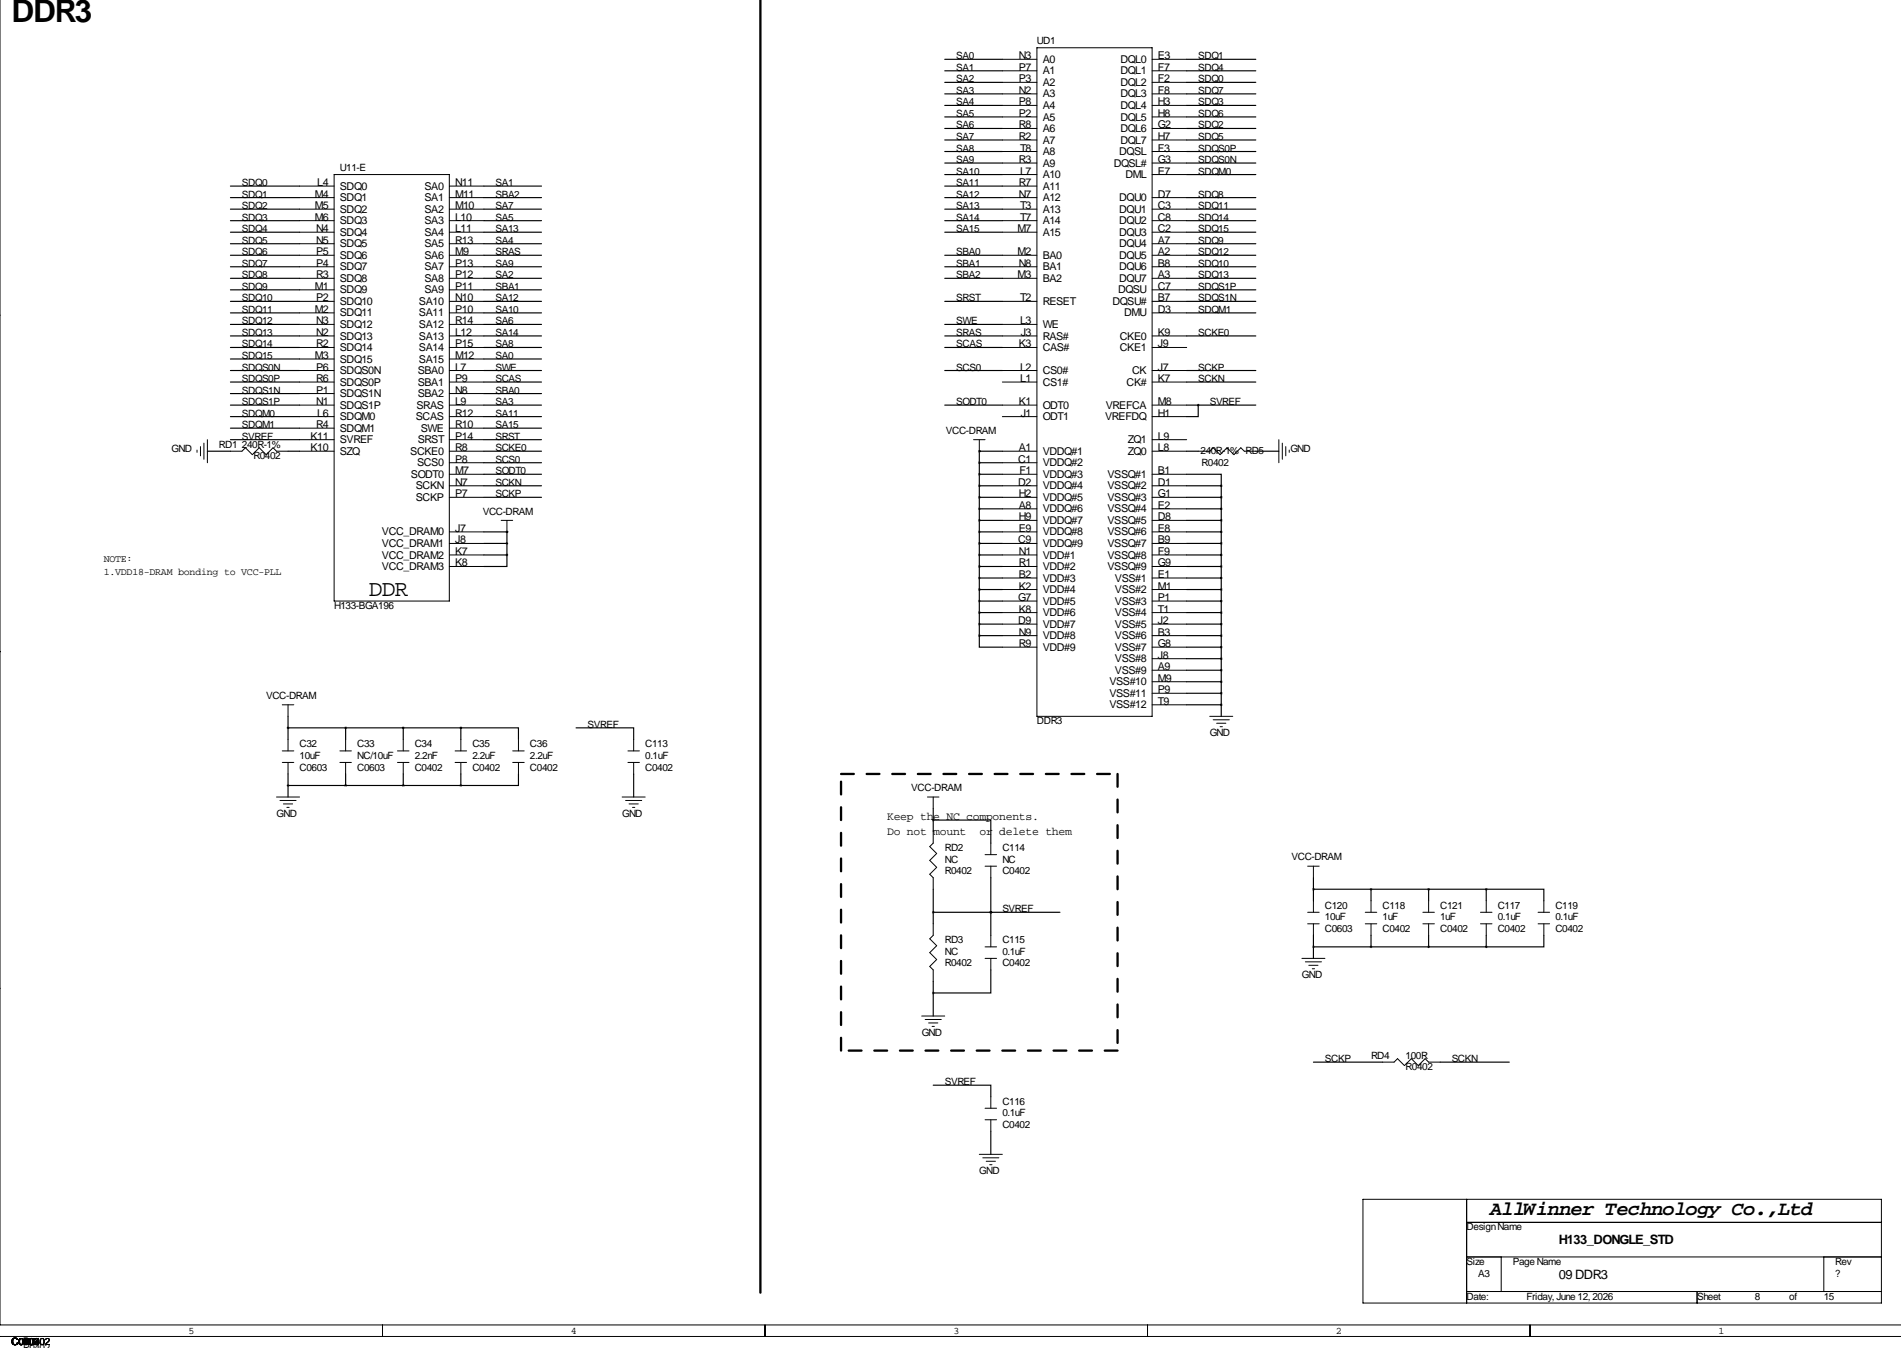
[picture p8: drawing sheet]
<svg xmlns="http://www.w3.org/2000/svg" width="419mm" height="297mm" viewBox="0 0 419 297" stroke-linecap="round" stroke-linejoin="round" font-family="sans-serif">
<path d="M167.6 0v284.8" fill="none" stroke="#000" stroke-width=".51"/>
<path d="M185.4 170.5h61M246.4 170.5v61M185.4 231.5v-61M246.4 231.5h-61" fill="none" stroke="#000" stroke-width=".51" stroke-dasharray="2.8 2.8"/>
<g fill="none" stroke="#000" stroke-width=".22">
<path d="M0 -.1v292.1h419.1M221 13.1h7.6M221 15.6h7.6M221 18.1h7.6M228.6 10.5h25.4v147.3h-25.4zM254 13.1h7.6M254 15.6h7.6M254 18.1h7.6M73.7 38.5h25.4v93.9h-25.4zM221 20.7h7.6M221 23.2h7.6M221 25.8h7.6"/>
<path d="M221 28.3h7.6M221 30.8h7.6M221 33.4h7.6M221 35.9h7.6M221 38.5h7.6M254 20.7h7.6M254 23.2h7.6M254 25.8h7.6M254 28.3h7.6M254 30.8h7.6M254 33.4h7.6M254 35.9h7.6"/>
<path d="M254 38.5h7.6M66 41h7.7M66 43.5h7.7M66 46.1h7.7M66 48.6h7.7M66 51.2h7.7M66 56.2h7.7M66 58.8h7.7M66 53.7h7.7M99.1 41h7.6M99.1 43.5h7.6M99.1 46.1h7.6"/>
<path d="M99.1 48.6h7.6M99.1 51.2h7.6M99.1 56.2h7.6M99.1 58.8h7.6M99.1 53.7h7.6M221 41h7.6M221 43.5h7.6M221 46.1h7.6M221 48.6h7.6M221 51.2h7.6M221 56.2h7.6M221 58.8h7.6"/>
<path d="M254 43.5h7.6M254 46.1h7.6M254 48.6h7.6M254 51.2h7.6M254 56.2h7.6M254 58.8h7.6M254 53.7h7.6M-.1 69.5h.1M66 61.3h7.7M66 71.5h7.7M66 74h7.7M66 76.6h7.7"/>
<path d="M66 63.9h7.7M66 66.4h7.7M66 68.9h7.7M66 79.1h7.7M99.1 61.3h7.6M99.1 71.5h7.6M99.1 74h7.6M99.1 76.6h7.6M99.1 63.9h7.6M99.1 66.4h7.6M99.1 68.9h7.6M99.1 79.1h7.6"/>
<path d="M221 61.3h7.6M221 71.5h7.6M221 74h7.6M221 76.6h7.6M221 66.4h7.6M254 61.3h7.6M254 74h7.6M254 76.6h7.6M254 63.9h7.6M254 66.4h7.6M254 68.9h7.6M43.4 99.2v.5"/>
<path d="M44.2 98.4v2M45 97.6v3.6M45.7 96.9v5.1M50.8 99.4h2.5l.8-.7 1.5 1.5 1.5-1.5 1.6 1.5 1.5-1.5 .8 .7h2.5M66 81.6h7.7M66 84.2h7.7M66 89.3h7.7M66 91.8h7.7M66 99.4h7.7M66 96.9h7.7M66 86.7h7.7M66 94.3h7.7"/>
<path d="M99.1 81.6h7.6M99.1 84.2h7.6M99.1 89.3h7.6M99.1 91.8h7.6M99.1 99.4h7.6M99.1 96.9h7.6M99.1 86.7h7.6M99.1 94.3h7.6M214.6 96.9h2.6M215.9 96.9v2.5M221 81.6h7.6M221 84.2h7.6"/>
<path d="M221 89.3h7.6M221 91.8h7.6M221 99.4h7.6M254 81.6h7.6M254 84.2h7.6M254 89.3h7.6M254 91.8h7.6M254 99.4h7.6M254 96.9h7.6M264.2 99.4h2.5l.8-.7 1.5 1.5 1.5-1.5 1.5 1.5 1.6-1.5 .7 .7h2.6M281.9 96.9v5.1M282.7 97.6v3.6"/>
<path d="M283.5 98.4v2M284.2 99.2v.5M99.1 102h7.6M99.1 104.5h7.6M99.1 107h7.6M99.1 109.6h7.6M99.1 117.2h7.6M99.1 119.7h7.6M110.5 114.7h2.5M111.8 114.7v2.5M221 102h7.6M221 104.5h7.6"/>
<path d="M221 107h7.6M221 109.6h7.6M221 112.1h7.6M221 114.7h7.6M221 117.2h7.6M221 119.7h7.6M254 104.5h7.6M254 107h7.6M254 109.6h7.6M254 112.1h7.6M254 114.7h7.6M254 117.2h7.6"/>
<path d="M254 119.7h7.6M99.1 124.8h7.6M99.1 122.3h7.6M221 124.8h7.6M221 122.3h7.6M221 127.4h7.6M221 129.9h7.6M221 132.4h7.6M221 135h7.6M221 137.5h7.6M254 124.8h7.6M254 122.3h7.6"/>
<path d="M254 127.4h7.6M254 129.9h7.6M254 132.4h7.6M254 135h7.6M254 137.5h7.6M-.1 143.6h.1M62.2 155.3h2.6M63.5 155.3v2.5M221 140.1h7.6M221 142.6h7.6M254 140.1h7.6M254 142.6h7.6"/>
<path d="M254 145.1h7.6M254 147.7h7.6M254 150.2h7.6M254 152.8h7.6M254 155.3h7.6M266.7 157.8h5.1M267.5 158.6h3.5M268.2 159.4h2.1M61 175.6h5M61.7 176.4h3.6M62.2 168h2.6M62.2 165.5h2.6"/>
<path d="M62.5 177.2h2M63.2 177.9h.6M63.5 162.9v2.6M63.5 168v2.5M74.9 168h2.6M74.9 165.5h2.6M76.2 162.9v2.6M76.2 168v2.5M87.6 168h2.6M87.6 165.5h2.6M88.9 162.9v2.6M88.9 168v2.5"/>
<path d="M100.3 168h2.6M100.3 165.5h2.6M101.6 162.9v2.6M101.6 168v2.5M113 168h2.6M113 165.5h2.6M114.3 162.9v2.6M114.3 168v2.5M137.2 175.6h5M137.9 176.4h3.6M138.4 168h2.6M138.4 165.5h2.6"/>
<path d="M138.7 177.2h2M139.4 177.9h.6M139.7 162.9v2.6M139.7 168v2.5M204.5 175.6h2.5M205.7 175.6v2.6M269 160.1h.5M205.7 183.2v2.6l-.7 .7 1.5 1.6-1.5 1.5 1.5 1.5-1.5 1.5 .7 .8v2.5M217.2 190.9h2.5M217.2 188.3h2.5M218.4 185.8v2.5M218.4 190.9v2.5"/>
<path d="M288.3 190.9h2.5M289.6 190.9v2.5M289.6 198.5v2.5M302.3 198.5v2.5M315 198.5v2.5M327.7 198.5v2.5M340.4 198.5v2.5M-.1 217.8h.1M205.7 203.6v2.5l-.7 .8 1.5 1.5-1.5 1.5 1.5 1.5-1.5 1.6 .7 .7v2.6M217.2 211.2h2.5M217.2 208.6h2.5M218.4 206.1v2.5"/>
<path d="M218.4 211.2v2.5M287 211.2h5.1M287.8 211.9h3.5M288.3 203.6h2.5M288.3 201h2.5M288.5 212.7h2.1M289.3 213.5h.5M289.6 203.6v2.5M301 203.6h2.5M301 201h2.5M302.3 203.6v2.5M313.7 203.6h2.5"/>
<path d="M313.7 201h2.5M315 203.6v2.5M326.4 203.6h2.5M326.4 201h2.5M327.7 203.6v2.5M339.1 203.6h2.5M339.1 201h2.5M340.4 203.6v2.5M203.2 223.9h5.1M204 224.6h3.5M204.7 225.4h2.1M205.5 226.2h.5"/>
<path d="M304.8 234h2.5l.8-.7 1.5 1.5 1.5-1.5 1.6 1.5 1.5-1.5 .8 .7h2.5M215.9 254.4h5.1M216.7 255.1h3.5M217.2 246.7h2.5M217.2 244.2h2.5M217.4 255.9h2.1M218.2 256.7h.5M218.4 241.7v2.5M218.4 246.7v2.6M300.5 264.3h114.3v22.8h-114.3zM323.3 264.3v22.8M323.3 269.4h91.5"/>
<path d="M323.3 277h91.5M331 277v7.6M402.1 277v7.6M-.1 294.5h419.2M84.3 292v2.5M168.7 292v2.5M253 292v2.5M323.3 284.6h91.5M337.3 292v2.5M374.1 284.6v2.5"/>
</g>
<g fill="none" stroke="#000" stroke-width=".25">
<path d="M208.3 15.6h12.7M208.3 18.1h12.7M208.3 13.1h12.7M261.6 15.6h15.3M261.6 18.1h15.3M261.6 13.1h15.3M208.3 33.4h12.7M208.3 28.3h12.7M208.3 35.9h12.7M208.3 25.8h12.7M208.3 23.2h12.7M208.3 20.7h12.7"/>
<path d="M208.3 30.8h12.7M208.3 38.5h12.7M261.6 33.4h15.3M261.6 28.3h15.3M261.6 35.9h15.3M261.6 25.8h15.3M261.6 23.2h15.3M261.6 20.7h15.3M261.6 30.8h15.3M261.6 38.5h15.3M50.8 51.2h15.2M50.8 43.5h15.2"/>
<path d="M50.8 46.1h15.2M50.8 56.2h15.2M50.8 48.6h15.2M50.8 41h15.2M50.8 58.8h15.2M50.8 53.7h15.2M106.7 51.2h12.7M106.7 43.5h12.7M106.7 46.1h12.7M106.7 56.2h12.7M106.7 48.6h12.7M106.7 41h12.7"/>
<path d="M106.7 58.8h12.7M106.7 53.7h12.7M208.3 51.2h12.7M208.3 43.5h12.7M208.3 46.1h12.7M208.3 56.2h12.7M208.3 48.6h12.7M208.3 41h12.7M208.3 58.8h12.7M261.6 51.2h15.3M261.6 43.5h15.3M261.6 46.1h15.3"/>
<path d="M261.6 56.2h15.3M261.6 48.6h15.3M261.6 58.8h15.3M261.6 53.7h15.3M50.8 63.9h15.2M50.8 61.3h15.2M50.8 79.1h15.2M50.8 66.4h15.2M50.8 68.9h15.2M50.8 76.6h15.2M50.8 74h15.2M50.8 71.5h15.2"/>
<path d="M106.7 63.9h12.7M106.7 61.3h12.7M106.7 79.1h12.7M106.7 66.4h12.7M106.7 68.9h12.7M106.7 76.6h12.7M106.7 74h12.7M106.7 71.5h12.7M208.3 61.3h12.7M208.3 66.4h12.7M208.3 76.6h12.7M208.3 74h12.7"/>
<path d="M208.3 71.5h12.7M261.6 63.9h15.3M261.6 61.3h15.3M261.6 66.4h15.3M261.6 68.9h15.3M261.6 74h15.3M45.7 99.4h5.1M50.8 84.2h15.2M50.8 81.6h15.2M50.8 94.3h15.2M50.8 86.7h15.2M50.8 91.8h15.2"/>
<path d="M50.8 89.3h15.2M50.8 96.9h15.2M63.5 99.4h2.5M106.7 84.2h12.7M106.7 81.6h12.7M106.7 94.3h12.7M106.7 86.7h12.7M106.7 91.8h12.7M106.7 89.3h12.7M106.7 99.4h12.7M106.7 96.9h12.7M208.3 81.6h12.7"/>
<path d="M208.3 89.3h12.7M215.9 99.4h.1M215.9 99.4h5.1M215.9 99.4v40.7M261.6 84.2h15.3M261.6 81.6h15.3M261.6 89.3h15.3M261.6 99.4h2.6M264.2 89.3v2.5h-2.6M276.9 99.4h5M106.7 104.5h12.7M106.7 107h12.7"/>
<path d="M106.7 109.6h12.7M106.7 102h12.7M106.7 117.2h5.1M106.7 119.7h5.1M111.8 117.2h.1M111.8 117.2v5.1M215.9 104.5h5.1M215.9 107h5.1M215.9 109.6h5.1M215.9 102h5.1M215.9 117.2h5.1M215.9 119.7h5.1"/>
<path d="M215.9 112.1h5.1M215.9 114.7h5.1M261.6 104.5h7.6v2.5M261.6 107h7.6M261.6 109.6h7.6M261.6 117.2h7.6M261.6 119.7h7.6M261.6 112.1h7.6M261.6 114.7h7.6M269.2 107v50.8M106.7 122.3h5.1M111.8 122.3v2.5h-5.1"/>
<path d="M215.9 122.3h5.1M215.9 124.8h5.1M215.9 127.4h5.1M215.9 129.9h5.1M215.9 132.4h5.1M215.9 135h5.1M215.9 137.5h5.1M261.6 122.3h7.6M261.6 124.8h7.6M261.6 127.4h7.6M261.6 129.9h7.6M261.6 132.4h7.6"/>
<path d="M261.6 135h7.6M261.6 137.5h7.6M63.5 157.8v5.1M215.9 140.1v2.5h5.1M215.9 140.1h5.1M261.6 140.1h7.6M261.6 142.6h7.6M261.6 145.1h7.6M261.6 147.7h7.6M261.6 150.2h7.6M261.6 152.8h7.6M261.6 155.3h7.6"/>
<path d="M63.5 173.1h38.1M63.5 170.5v5.1M63.5 160.4h38.1M76.2 160.4v2.5M76.2 170.5v2.6M88.9 160.4v2.5M88.9 170.5v2.6M101.6 160.4h12.7v2.5M101.6 160.4v2.5M101.6 170.5v2.6M114.3 170.5v2.6h-12.7M127 160.4h12.7v2.5"/>
<path d="M139.7 170.5v5.1M205.7 178.2v5M205.7 180.7h12.7v5.1M205.7 195.9v7.7M218.4 193.4v12.7M289.6 193.4v5.1M289.6 195.9h38.1M302.3 195.9v2.6M315 195.9v2.6M327.7 195.9h12.7v2.6M327.7 195.9v2.6M205.7 216.3v7.6"/>
<path d="M205.7 201h28M218.4 201h.1M218.4 213.7v5.1h-12.7M289.6 206.1v5.1M289.6 208.6h38.1M302.3 206.1v2.5M315 206.1v2.5M327.7 206.1v2.5M340.4 206.1v2.5h-12.7M205.7 239.1h12.7v2.6M289.6 234h15.2M317.5 234h15.2"/>
<path d="M218.4 249.3v5.1"/>
</g>
<path d="M205.7 201a.05 .05 0 0 0 .1 0 .05 .05 0 0 0-.1 0zM218.4 201a.05 .05 0 0 0 .1 0 .05 .05 0 0 0-.1 0zM111.7 122.3a.05 .05 0 0 0 .1 0 .05 .05 0 0 0-.1 0zM111.7 119.7a.05 .05 0 0 0 .1 0 .05 .05 0 0 0-.1 0zM111.7 117.2a.05 .05 0 0 0 .1 0 .05 .05 0 0 0-.1 0zM264.1 89.3a.05 .05 0 0 0 .1 0 .05 .05 0 0 0-.1 0zM205.7 180.7a.05 .05 0 0 0 .1 0 .05 .05 0 0 0-.1 0zM289.5 195.9a.05 .05 0 0 0 .1 0 .05 .05 0 0 0-.1 0zM327.6 195.9a.05 .05 0 0 0 .1 0 .05 .05 0 0 0-.1 0zM302.2 195.9a.05 .05 0 0 0 .1 0 .05 .05 0 0 0-.1 0zM314.9 195.9a.05 .05 0 0 0 .1 0 .05 .05 0 0 0-.1 0zM205.7 218.8a.05 .05 0 0 0 .1 0 .05 .05 0 0 0-.1 0zM289.5 208.6a.05 .05 0 0 0 .1 0 .05 .05 0 0 0-.1 0zM327.6 208.6a.05 .05 0 0 0 .1 0 .05 .05 0 0 0-.1 0zM302.2 208.6a.05 .05 0 0 0 .1 0 .05 .05 0 0 0-.1 0zM314.9 208.6a.05 .05 0 0 0 .1 0 .05 .05 0 0 0-.1 0zM269.2 117.2a.05 .05 0 0 0 .1 0 .05 .05 0 0 0-.1 0zM269.2 119.7a.05 .05 0 0 0 .1 0 .05 .05 0 0 0-.1 0zM269.2 122.3a.05 .05 0 0 0 .1 0 .05 .05 0 0 0-.1 0zM269.2 124.8a.05 .05 0 0 0 .1 0 .05 .05 0 0 0-.1 0zM269.2 155.3a.05 .05 0 0 0 .1 0 .05 .05 0 0 0-.1 0zM269.2 152.8a.05 .05 0 0 0 .1 0 .05 .05 0 0 0-.1 0zM269.2 150.2a.05 .05 0 0 0 .1 0 .05 .05 0 0 0-.1 0zM269.2 147.7a.05 .05 0 0 0 .1 0 .05 .05 0 0 0-.1 0zM269.2 140.1a.05 .05 0 0 0 .1 0 .05 .05 0 0 0-.1 0zM269.2 137.5a.05 .05 0 0 0 .1 0 .05 .05 0 0 0-.1 0zM269.2 135a.05 .05 0 0 0 .1 0 .05 .05 0 0 0-.1 0zM269.2 132.4a.05 .05 0 0 0 .1 0 .05 .05 0 0 0-.1 0zM269.2 129.9a.05 .05 0 0 0 .1 0 .05 .05 0 0 0-.1 0zM269.2 127.4a.05 .05 0 0 0 .1 0 .05 .05 0 0 0-.1 0zM269.2 107a.05 .05 0 0 0 .1 0 .05 .05 0 0 0-.1 0zM269.2 114.7a.05 .05 0 0 0 .1 0 .05 .05 0 0 0-.1 0zM269.2 112.1a.05 .05 0 0 0 .1 0 .05 .05 0 0 0-.1 0zM269.2 109.6a.05 .05 0 0 0 .1 0 .05 .05 0 0 0-.1 0zM269.2 145.1a.05 .05 0 0 0 .1 0 .05 .05 0 0 0-.1 0zM269.2 142.6a.05 .05 0 0 0 .1 0 .05 .05 0 0 0-.1 0zM218.4 201a.05 .05 0 0 0 .1 0 .05 .05 0 0 0-.1 0z" fill="#000" stroke="#000" stroke-width=".51"/>
<text font-size="6.9" x="2.5" y="4.9">DDR3</text>
<text font-size="5" x="81.3" y="131.4">DDR</text>
<text font-size="4.4" x="328.4" y="267.8">AllWinner Technology Co.,Ltd</text>
<g font-size="2.8">
<text x="343.7" y="274.2">H133_DONGLE_STD</text>
<text x="343.7" y="281.8">09 DDR3</text>
</g>
<g font-size="2.5">
<text x="195.6" y="180.7">Keep the NC components.</text>
<text x="195.6" y="184.1">Do not mount</text>
<text x="215.9" y="184.1">or delete them</text>
</g>
<g font-size="2.4">
<text x="224.6" y="13.1">N3</text>
<text x="224.6" y="15.6">P7</text>
<text x="229.9" y="13.9">A0</text>
<text x="229.9" y="16.4">A1</text>
<text x="247" y="13.9">DQL0</text>
<text x="247" y="16.4">DQL1</text>
<text x="255.3" y="13.1">E3</text>
<text x="255.3" y="15.6">F7</text>
<text x="224.6" y="18.1">P3</text>
<text x="224.6" y="20.7">N2</text>
<text x="224.6" y="23.2">P8</text>
<text x="229.9" y="18.9">A2</text>
<text x="229.9" y="21.5">A3</text>
<text x="247" y="18.9">DQL2</text>
<text x="247" y="21.5">DQL3</text>
<text x="255.3" y="18.1">F2</text>
<text x="255.3" y="20.7">F8</text>
<text x="255.3" y="23.2">H3</text>
<text x="224.6" y="25.8">P2</text>
<text x="224.6" y="28.3">R8</text>
<text x="229.9" y="24">A4</text>
<text x="229.9" y="26.6">A5</text>
<text x="229.9" y="29.1">A6</text>
<text x="247" y="24">DQL4</text>
<text x="247" y="26.6">DQL5</text>
<text x="247" y="29.1">DQL6</text>
<text x="255.3" y="25.8">H8</text>
<text x="255.3" y="28.3">G2</text>
<text x="224.6" y="30.8">R2</text>
<text x="224.6" y="35.9">R3</text>
<text x="224.9" y="33.4">T8</text>
<text x="229.9" y="31.6">A7</text>
<text x="229.9" y="34.2">A8</text>
<text x="246.8" y="34.2">DQSL</text>
<text x="247" y="31.6">DQL7</text>
<text x="255.3" y="30.8">H7</text>
<text x="255.3" y="33.4">F3</text>
<text x="255.3" y="35.9">G3</text>
<text x="69.9" y="41">L4</text>
<text x="74.9" y="41.8">SDQ0</text>
<text x="93.6" y="41.8">SA0</text>
<text x="100.3" y="41">N11</text>
<text x="224.6" y="41">R7</text>
<text x="224.9" y="38.5">L7</text>
<text x="229.9" y="36.7">A9</text>
<text x="229.9" y="39.3">A10</text>
<text x="229.9" y="41.8">A11</text>
<text x="245.5" y="36.7">DQSL#</text>
<text x="248.1" y="39.3">DML</text>
<text x="255.3" y="38.5">E7</text>
<text x="69.4" y="43.5">M4</text>
<text x="69.4" y="46.1">M5</text>
<text x="74.9" y="44.3">SDQ1</text>
<text x="74.9" y="46.9">SDQ2</text>
<text x="93.6" y="44.3">SA1</text>
<text x="93.6" y="46.9">SA2</text>
<text x="100.3" y="43.5">M11</text>
<text x="100.3" y="46.1">M10</text>
<text x="224.6" y="43.5">N7</text>
<text x="224.9" y="46.1">T3</text>
<text x="229.9" y="44.3">A12</text>
<text x="229.9" y="46.9">A13</text>
<text x="246.8" y="44.3">DQU0</text>
<text x="246.8" y="46.9">DQU1</text>
<text x="255.3" y="43.5">D7</text>
<text x="255.3" y="46.1">C3</text>
<text x="69.4" y="48.6">M6</text>
<text x="69.7" y="51.2">N4</text>
<text x="69.7" y="53.7">N5</text>
<text x="74.9" y="49.4">SDQ3</text>
<text x="74.9" y="52">SDQ4</text>
<text x="93.6" y="49.4">SA3</text>
<text x="93.6" y="52">SA4</text>
<text x="100.3" y="48.6">L10</text>
<text x="100.3" y="51.2">L11</text>
<text x="100.3" y="53.7">R13</text>
<text x="224.3" y="51.2">M7</text>
<text x="224.9" y="48.6">T7</text>
<text x="229.9" y="49.4">A14</text>
<text x="229.9" y="52">A15</text>
<text x="246.8" y="49.4">DQU2</text>
<text x="246.8" y="52">DQU3</text>
<text x="255.3" y="48.6">C8</text>
<text x="255.3" y="51.2">C2</text>
<text x="255.3" y="53.7">A7</text>
<text x="69.7" y="56.2">P5</text>
<text x="69.7" y="58.8">P4</text>
<text x="74.9" y="54.5">SDQ5</text>
<text x="74.9" y="57">SDQ6</text>
<text x="74.9" y="59.6">SDQ7</text>
<text x="93.6" y="54.5">SA5</text>
<text x="93.6" y="57">SA6</text>
<text x="93.6" y="59.6">SA7</text>
<text x="100.3" y="56.2">M9</text>
<text x="100.3" y="58.8">P13</text>
<text x="224.3" y="56.2">M2</text>
<text x="224.6" y="58.8">N8</text>
<text x="229.9" y="57">BA0</text>
<text x="229.9" y="59.6">BA1</text>
<text x="246.8" y="54.5">DQU4</text>
<text x="246.8" y="57">DQU5</text>
<text x="246.8" y="59.6">DQU6</text>
<text x="255.3" y="56.2">A2</text>
<text x="255.3" y="58.8">B8</text>
<text x="69.4" y="63.9">M1</text>
<text x="69.7" y="61.3">R3</text>
<text x="74.9" y="62.1">SDQ8</text>
<text x="74.9" y="64.7">SDQ9</text>
<text x="93.6" y="62.1">SA8</text>
<text x="93.6" y="64.7">SA9</text>
<text x="100.3" y="61.3">P12</text>
<text x="100.3" y="63.9">P11</text>
<text x="224.3" y="61.3">M3</text>
<text x="229.9" y="62.1">BA2</text>
<text x="246.5" y="64.7">DQSU</text>
<text x="246.8" y="62.1">DQU7</text>
<text x="255.3" y="61.3">A3</text>
<text x="255.3" y="63.9">C7</text>
<text x="69.4" y="68.9">M2</text>
<text x="69.7" y="66.4">P2</text>
<text x="69.7" y="71.5">N3</text>
<text x="74.9" y="67.2">SDQ10</text>
<text x="74.9" y="69.7">SDQ11</text>
<text x="92.4" y="67.2">SA10</text>
<text x="92.4" y="69.7">SA11</text>
<text x="100.3" y="66.4">N10</text>
<text x="100.3" y="68.9">P10</text>
<text x="100.3" y="71.5">R14</text>
<text x="224.9" y="71.5">L3</text>
<text x="224.9" y="66.4">T2</text>
<text x="229.9" y="67.2">RESET</text>
<text x="245.3" y="67.2">DQSU#</text>
<text x="247.8" y="69.7">DMU</text>
<text x="255.3" y="66.4">B7</text>
<text x="255.3" y="68.9">D3</text>
<text x="69.7" y="74">N2</text>
<text x="69.7" y="76.6">R2</text>
<text x="74.9" y="72.3">SDQ12</text>
<text x="74.9" y="74.8">SDQ13</text>
<text x="74.9" y="77.4">SDQ14</text>
<text x="92.4" y="72.3">SA12</text>
<text x="92.4" y="74.8">SA13</text>
<text x="92.4" y="77.4">SA14</text>
<text x="100.3" y="74">L12</text>
<text x="100.3" y="76.6">P15</text>
<text x="224.6" y="76.6">K3</text>
<text x="225" y="74">J3</text>
<text x="229.9" y="72.3">WE</text>
<text x="229.9" y="74.8">RAS#</text>
<text x="229.9" y="77.4">CAS#</text>
<text x="246.9" y="74.8">CKE0</text>
<text x="246.9" y="77.4">CKE1</text>
<text x="255.3" y="74">K9</text>
<text x="255.3" y="76.6">J9</text>
<text x="69.4" y="79.1">M3</text>
<text x="69.7" y="81.6">P6</text>
<text x="74.9" y="79.9">SDQ15</text>
<text x="74.9" y="82.4">SDQS0N</text>
<text x="92.1" y="82.4">SBA0</text>
<text x="92.4" y="79.9">SA15</text>
<text x="100.3" y="79.1">M12</text>
<text x="100.3" y="81.6">L7</text>
<text x="224.9" y="81.6">L2</text>
<text x="229.9" y="82.4">CS0#</text>
<text x="249.6" y="82.4">CK</text>
<text x="255.3" y="81.6">J7</text>
<text x="69.7" y="84.2">R6</text>
<text x="69.7" y="86.7">P1</text>
<text x="69.7" y="89.3">N1</text>
<text x="74.9" y="85">SDQS0P</text>
<text x="74.9" y="87.5">SDQS1N</text>
<text x="92.1" y="85">SBA1</text>
<text x="92.1" y="87.5">SBA2</text>
<text x="100.3" y="84.2">P9</text>
<text x="100.3" y="86.7">N8</text>
<text x="100.3" y="89.3">L9</text>
<text x="224.6" y="89.3">K1</text>
<text x="224.9" y="84.2">L1</text>
<text x="229.9" y="85">CS1#</text>
<text x="248.4" y="85">CK#</text>
<text x="255.3" y="84.2">K7</text>
<text x="255.3" y="89.3">M8</text>
<text x="69.7" y="94.3">R4</text>
<text x="69.9" y="91.8">L6</text>
<text x="74.9" y="90.1">SDQS1P</text>
<text x="74.9" y="92.6">SDQM0</text>
<text x="74.9" y="95.1">SDQM1</text>
<text x="91.7" y="92.6">SCAS</text>
<text x="91.8" y="90.1">SRAS</text>
<text x="92.8" y="95.1">SWE</text>
<text x="100.3" y="91.8">R12</text>
<text x="100.3" y="94.3">R10</text>
<text x="225" y="91.8">J1</text>
<text x="229.9" y="90.1">ODT0</text>
<text x="229.9" y="92.6">ODT1</text>
<text x="243.6" y="92.6">VREFDQ</text>
<text x="243.8" y="90.1">VREFCA</text>
<text x="255.3" y="91.8">H1</text>
<text x="68.4" y="96.9">K11</text>
<text x="68.4" y="99.4">K10</text>
<text x="74.9" y="97.7">SVREF</text>
<text x="74.9" y="100.2">SZQ</text>
<text x="90.5" y="100.2">SCKE0</text>
<text x="92.1" y="97.7">SRST</text>
<text x="100.3" y="96.9">P14</text>
<text x="100.3" y="99.4">R8</text>
<text x="100.3" y="102">P8</text>
<text x="224.5" y="102">C1</text>
<text x="224.6" y="99.4">A1</text>
<text x="229.9" y="100.2">VDDQ#1</text>
<text x="248.7" y="97.7">ZQ1</text>
<text x="248.7" y="100.2">ZQ0</text>
<text x="255.3" y="96.9">L9</text>
<text x="255.3" y="99.4">L8</text>
<text x="90.6" y="105.3">SODT0</text>
<text x="91.7" y="107.8">SCKN</text>
<text x="91.9" y="102.8">SCS0</text>
<text x="100.3" y="104.5">M7</text>
<text x="100.3" y="107">N7</text>
<text x="224.5" y="107">D2</text>
<text x="224.7" y="104.5">F1</text>
<text x="229.9" y="102.8">VDDQ#2</text>
<text x="229.9" y="105.3">VDDQ#3</text>
<text x="229.9" y="107.8">VDDQ#4</text>
<text x="244.2" y="105.3">VSSQ#1</text>
<text x="244.2" y="107.8">VSSQ#2</text>
<text x="255.3" y="104.5">B1</text>
<text x="255.3" y="107">D1</text>
<text x="91.7" y="110.4">SCKP</text>
<text x="100.3" y="109.6">P7</text>
<text x="224.6" y="109.6">H2</text>
<text x="224.6" y="112.1">A8</text>
<text x="229.9" y="110.4">VDDQ#5</text>
<text x="229.9" y="112.9">VDDQ#6</text>
<text x="244.2" y="110.4">VSSQ#3</text>
<text x="244.2" y="112.9">VSSQ#4</text>
<text x="255.3" y="109.6">G1</text>
<text x="255.3" y="112.1">E2</text>
<text x="84.2" y="118">VCC_DRAM0</text>
<text x="100.3" y="117.2">J7</text>
<text x="100.3" y="119.7">J8</text>
<text x="224.5" y="119.7">C9</text>
<text x="224.6" y="114.7">H9</text>
<text x="224.6" y="117.2">E9</text>
<text x="229.9" y="115.5">VDDQ#7</text>
<text x="229.9" y="118">VDDQ#8</text>
<text x="244.2" y="115.5">VSSQ#5</text>
<text x="244.2" y="118">VSSQ#6</text>
<text x="255.3" y="114.7">D8</text>
<text x="255.3" y="117.2">E8</text>
<text x="255.3" y="119.7">B9</text>
<text x="84.2" y="120.5">VCC_DRAM1</text>
<text x="84.2" y="123.1">VCC_DRAM2</text>
<text x="84.2" y="125.6">VCC_DRAM3</text>
<text x="100.3" y="122.3">K7</text>
<text x="100.3" y="124.8">K8</text>
<text x="224.6" y="124.8">R1</text>
<text x="224.6" y="122.3">N1</text>
<text x="229.9" y="120.5">VDDQ#9</text>
<text x="229.9" y="125.6">VDD#2</text>
<text x="229.9" y="123.1">VDD#1</text>
<text x="244.2" y="120.5">VSSQ#7</text>
<text x="244.2" y="123.1">VSSQ#8</text>
<text x="244.2" y="125.6">VSSQ#9</text>
<text x="255.3" y="122.3">F9</text>
<text x="255.3" y="124.8">G9</text>
<text x="224.6" y="127.4">B2</text>
<text x="224.6" y="129.9">K2</text>
<text x="229.9" y="128.2">VDD#3</text>
<text x="229.9" y="130.7">VDD#4</text>
<text x="245.8" y="128.2">VSS#1</text>
<text x="245.8" y="130.7">VSS#2</text>
<text x="255.3" y="127.4">E1</text>
<text x="255.3" y="129.9">M1</text>
<text x="224.5" y="132.4">G7</text>
<text x="224.5" y="137.5">D9</text>
<text x="224.6" y="135">K8</text>
<text x="229.9" y="133.2">VDD#5</text>
<text x="229.9" y="135.8">VDD#6</text>
<text x="245.8" y="133.2">VSS#3</text>
<text x="245.8" y="135.8">VSS#4</text>
<text x="255.3" y="132.4">P1</text>
<text x="255.3" y="135">T1</text>
<text x="255.3" y="137.5">J2</text>
<text x="224.6" y="140.1">N9</text>
<text x="224.6" y="142.6">R9</text>
<text x="229.9" y="138.3">VDD#7</text>
<text x="229.9" y="140.9">VDD#8</text>
<text x="229.9" y="143.4">VDD#9</text>
<text x="245.8" y="138.3">VSS#5</text>
<text x="245.8" y="140.9">VSS#6</text>
<text x="245.8" y="143.4">VSS#7</text>
<text x="255.3" y="140.1">B3</text>
<text x="255.3" y="142.6">G8</text>
<text x="245.8" y="145.9">VSS#8</text>
<text x="245.8" y="148.5">VSS#9</text>
<text x="255.3" y="145.1">J8</text>
<text x="255.3" y="147.7">A9</text>
<text x="244.6" y="151">VSS#10</text>
<text x="244.6" y="153.6">VSS#11</text>
<text x="255.3" y="150.2">M9</text>
<text x="255.3" y="152.8">P9</text>
<text x="255.3" y="155.3">T9</text>
<text x="244.6" y="156.1">VSS#12</text>
</g>
<g font-size="2.2">
<text x="228.6" y="9.8">UD1</text>
<text x="210.8" y="15.6">SA1</text>
<text x="210.8" y="13.1">SA0</text>
<text x="264.2" y="15.6">SDQ4</text>
<text x="264.2" y="13.1">SDQ1</text>
<text x="210.8" y="23.2">SA4</text>
<text x="210.8" y="20.7">SA3</text>
<text x="210.8" y="18.1">SA2</text>
<text x="264.2" y="23.2">SDQ3</text>
<text x="264.2" y="20.7">SDQ7</text>
<text x="264.2" y="18.1">SDQ0</text>
<text x="210.8" y="25.8">SA5</text>
<text x="210.8" y="28.3">SA6</text>
<text x="264.2" y="28.3">SDQ2</text>
<text x="264.2" y="25.8">SDQ6</text>
<text x="210.8" y="30.8">SA7</text>
<text x="210.8" y="35.9">SA9</text>
<text x="210.8" y="33.4">SA8</text>
<text x="264.2" y="33.4">SDQS0P</text>
<text x="264.2" y="35.9">SDQS0N</text>
<text x="264.2" y="30.8">SDQ5</text>
<text x="53.3" y="41">SDQ0</text>
<text x="74.9" y="37.7">U11-E</text>
<text x="109.2" y="41">SA1</text>
<text x="210.8" y="41">SA11</text>
<text x="210.8" y="38.5">SA10</text>
<text x="264.2" y="38.5">SDQM0</text>
<text x="53.3" y="46.1">SDQ2</text>
<text x="53.3" y="43.5">SDQ1</text>
<text x="109.2" y="43.5">SBA2</text>
<text x="109.2" y="46.1">SA7</text>
<text x="210.8" y="46.1">SA13</text>
<text x="210.8" y="43.5">SA12</text>
<text x="264.2" y="43.5">SDQ8</text>
<text x="264.2" y="46.1">SDQ11</text>
<text x="53.3" y="51.2">SDQ4</text>
<text x="53.3" y="48.6">SDQ3</text>
<text x="53.3" y="53.7">SDQ5</text>
<text x="109.2" y="51.2">SA13</text>
<text x="109.2" y="48.6">SA5</text>
<text x="109.2" y="53.7">SA4</text>
<text x="210.8" y="51.2">SA15</text>
<text x="210.8" y="48.6">SA14</text>
<text x="264.2" y="53.7">SDQ9</text>
<text x="264.2" y="48.6">SDQ14</text>
<text x="264.2" y="51.2">SDQ15</text>
<text x="53.3" y="56.2">SDQ6</text>
<text x="53.3" y="58.8">SDQ7</text>
<text x="109.2" y="58.8">SA9</text>
<text x="109.2" y="56.2">SRAS</text>
<text x="210.8" y="58.8">SBA1</text>
<text x="210.8" y="56.2">SBA0</text>
<text x="264.2" y="58.8">SDQ10</text>
<text x="264.2" y="56.2">SDQ12</text>
<text x="53.3" y="61.3">SDQ8</text>
<text x="53.3" y="63.9">SDQ9</text>
<text x="109.2" y="63.9">SBA1</text>
<text x="109.2" y="61.3">SA2</text>
<text x="210.8" y="61.3">SBA2</text>
<text x="264.2" y="63.9">SDQS1P</text>
<text x="264.2" y="61.3">SDQ13</text>
<text x="53.3" y="66.4">SDQ10</text>
<text x="53.3" y="68.9">SDQ11</text>
<text x="53.3" y="71.5">SDQ12</text>
<text x="109.2" y="68.9">SA10</text>
<text x="109.2" y="71.5">SA6</text>
<text x="109.2" y="66.4">SA12</text>
<text x="210.8" y="71.5">SWE</text>
<text x="210.8" y="66.4">SRST</text>
<text x="264.2" y="66.4">SDQS1N</text>
<text x="264.2" y="68.9">SDQM1</text>
<text x="53.3" y="76.6">SDQ14</text>
<text x="53.3" y="74">SDQ13</text>
<text x="109.2" y="76.6">SA8</text>
<text x="109.2" y="74">SA14</text>
<text x="210.8" y="74">SRAS</text>
<text x="210.8" y="76.6">SCAS</text>
<text x="264.2" y="74">SCKE0</text>
<text x="53.3" y="81.6">SDQS0N</text>
<text x="53.3" y="79.1">SDQ15</text>
<text x="109.2" y="81.6">SWE</text>
<text x="109.2" y="79.1">SA0</text>
<text x="210.8" y="81.6">SCS0</text>
<text x="264.2" y="81.6">SCKP</text>
<text x="53.3" y="84.2">SDQS0P</text>
<text x="53.3" y="86.7">SDQS1N</text>
<text x="53.3" y="89.3">SDQS1P</text>
<text x="109.2" y="86.7">SBA0</text>
<text x="109.2" y="89.3">SA3</text>
<text x="109.2" y="84.2">SCAS</text>
<text x="210.8" y="89.3">SODT0</text>
<text x="264.2" y="84.2">SCKN</text>
<text x="266.7" y="89.3">SVREF</text>
<text x="53.3" y="91.8">SDQM0</text>
<text x="53.3" y="94.3">SDQM1</text>
<text x="109.2" y="94.3">SA15</text>
<text x="109.2" y="91.8">SA11</text>
<text x="208.5" y="95.6">VCC-DRAM</text>
<text x="37.8" y="99.7">GND</text>
<text x="48.3" y="98.7">RD1</text>
<text x="53.3" y="98.7">240R-1%</text>
<text x="53.3" y="96.9">SVREF</text>
<text x="55.9" y="101.2">R0402</text>
<text x="109.2" y="96.9">SRST</text>
<text x="109.2" y="99.4">SCKE0</text>
<text x="109.2" y="102">SCS0</text>
<text x="264.7" y="100.1">240R-1% RD5</text>
<text x="284.5" y="99.7">GND</text>
<text x="109.2" y="104.5">SODT0</text>
<text x="109.2" y="107">SCKN</text>
<text x="264.9" y="102.7">R0402</text>
<text x="106.4" y="113.4">VCC-DRAM</text>
<text x="109.2" y="109.6">SCKP</text>
<text x="22.9" y="123.8">NOTE:</text>
<text x="22.9" y="126.7">1.VDD18-DRAM bonding to VCC-PLL</text>
<text x="73.7" y="134.2">H133-BGA196</text>
<text x="58.7" y="154">VCC-DRAM</text>
<text x="129.5" y="160.4">SVREF</text>
<text x="228.6" y="159.6">DDR3</text>
<text x="66" y="164.7">C32</text>
<text x="66" y="167.2">10uF</text>
<text x="78.7" y="164.7">C33</text>
<text x="78.7" y="167.2">NC/10uF</text>
<text x="91.4" y="164.7">C34</text>
<text x="91.4" y="167.2">2.2nF</text>
<text x="104.1" y="164.7">C35</text>
<text x="104.1" y="167.2">2.2uF</text>
<text x="116.8" y="164.7">C36</text>
<text x="116.8" y="167.2">2.2uF</text>
<text x="142.2" y="164.7">C113</text>
<text x="142.2" y="167.2">0.1uF</text>
<text x="266.7" y="162.2">GND</text>
<text x="66" y="169.8">C0603</text>
<text x="78.7" y="169.8">C0603</text>
<text x="91.4" y="169.8">C0402</text>
<text x="104.1" y="169.8">C0402</text>
<text x="116.8" y="169.8">C0402</text>
<text x="142.2" y="169.8">C0402</text>
<text x="61" y="179.9">GND</text>
<text x="137.2" y="179.9">GND</text>
<text x="200.9" y="174.4">VCC-DRAM</text>
<text x="208.3" y="187.6">RD2</text>
<text x="208.3" y="190.1">NC</text>
<text x="221" y="187.6">C114</text>
<text x="221" y="190.1">NC</text>
<text x="284.7" y="189.6">VCC-DRAM</text>
<text x="208.3" y="192.6">R0402</text>
<text x="221" y="192.6">C0402</text>
<text x="221" y="201">SVREF</text>
<text x="292.1" y="200.3">C120</text>
<text x="292.1" y="202.8">10uF</text>
<text x="304.8" y="200.3">C118</text>
<text x="304.8" y="202.8">1uF</text>
<text x="317.5" y="200.3">C121</text>
<text x="317.5" y="202.8">1uF</text>
<text x="330.2" y="200.3">C117</text>
<text x="330.2" y="202.8">0.1uF</text>
<text x="342.9" y="200.3">C119</text>
<text x="342.9" y="202.8">0.1uF</text>
<text x="208.3" y="207.9">RD3</text>
<text x="221" y="207.9">C115</text>
<text x="292.1" y="205.3">C0603</text>
<text x="304.8" y="205.3">C0402</text>
<text x="317.5" y="205.3">C0402</text>
<text x="330.2" y="205.3">C0402</text>
<text x="342.9" y="205.3">C0402</text>
<text x="208.3" y="213">R0402</text>
<text x="208.3" y="210.4">NC</text>
<text x="221" y="213">C0402</text>
<text x="221" y="210.4">0.1uF</text>
<text x="287" y="215.5">GND</text>
<text x="203.2" y="228.2">GND</text>
<text x="302.3" y="233.3">RD4</text>
<text x="309.9" y="233.3">100R</text>
<text x="208.3" y="239.1">SVREF</text>
<text x="292.1" y="234">SCKP</text>
<text x="309.9" y="235.8">R0402</text>
<text x="320" y="234">SCKN</text>
<text x="221" y="243.4">C116</text>
<text x="221" y="246">0.1uF</text>
<text x="221" y="248.5">C0402</text>
<text x="215.9" y="258.7">GND</text>
<text x="323.3" y="271.1">Design Name</text>
<text x="323.3" y="278.8">Size</text>
<text x="325.9" y="281.3">A3</text>
<text x="333.5" y="278.8">Page Name</text>
<text x="404.6" y="281.3">?</text>
<text x="404.6" y="278.8">Rev</text>
<text x="323.3" y="286.4">Date:</text>
<text x="336.5" y="286.4">Friday, June 12, 2026</text>
<text x="374.1" y="286.4">Sheet</text>
<text x="386.8" y="286.4">8</text>
<text x="394.5" y="286.4">of</text>
<text x="402.1" y="286.4">15</text>
<text x="41.5" y="293.8">5</text>
<text x="125.9" y="293.8">4</text>
<text x="210.2" y="293.8">3</text>
<text x="294.5" y="293.8">2</text>
<text x="378.8" y="293.8">1</text>
<text x="2.5" y="296.3">C0402</text>
<text x="2.5" y="296.3">C0603</text>
<text x="5.1" y="296.3">R0402</text>
<text x="5.1" y="297.7">R0402</text>
</g>
</svg>
